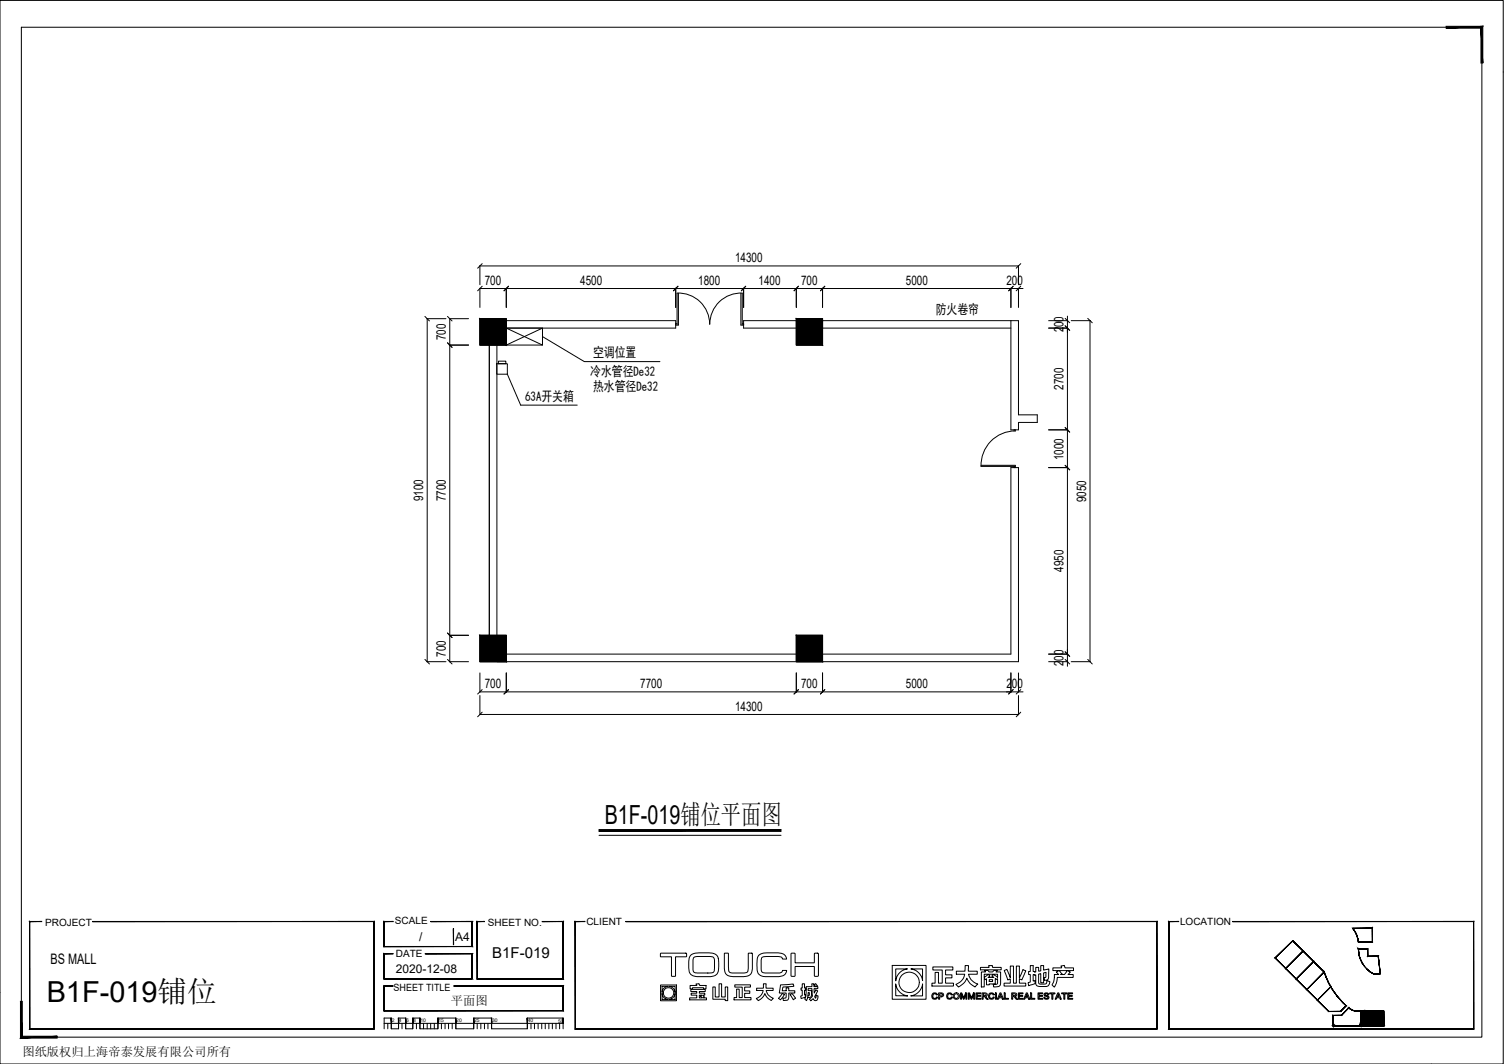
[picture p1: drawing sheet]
<svg xmlns="http://www.w3.org/2000/svg" width="420mm" height="297mm" viewBox="0 0 420 297" stroke-linecap="round" stroke-linejoin="round" font-family="sans-serif">
<path d="M138.8 91.6h-2.1v86.3M138.8 96.1v81.3M282.4 89.5h2.1v26.3h5.3v2.1h-5.3v2.1h-2.1zM138.8 182.6h143.6v-52.1h2.1v54.2h-145.7" fill="none" stroke="#000" stroke-width=".28"/>
<path d="M141.4 89.5h47.4v2.1h-47.4M188.8 90.4h.3M189.1 81.9v8.8M189.2 81.8a8.8 8.8 0 0 1 9.1 8.7 8.7 8.7 0 0 1 9.1-8.7l-.1 8.9M189.5 81.9v8.8h-.7M207 81.9v8.8h.7M207.3 90.4h.4M222.5 89.5h-14.8v2.1h74.7M282.4 89.5h-52.6v2.1M274.1 129.9h9.5v.6h-.3v-.3M283.3 120.3v-.3h.3v.3M283.7 120.3a9.6 9.6 0 0 0-9.6 9.9h9.5" fill="none" stroke="#000" stroke-width=".28"/>
<!-- layer: 0 -->
<g fill="none" stroke="#000" stroke-width=".28">
<path d="M0 .1h419.9v296.9h-419.9zM6 7.6h408v281.9h-408zM134.7 79.9l-1.3 1.3M134.7 73.6l-1.3 1.3M142.1 79.9l-1.3 1.3M189.4 79.9l-1.3 1.3M208.3 79.9l-1.2 1.3M223.1 79.9l-1.3 1.3M230.4 79.9l-1.2 1.3M283 79.9l-1.2 1.3M285.2 79.9l-1.3 1.3M285.2 73.6l-1.3 1.3"/>
<path d="M118.7 88.3l1.3 1.3M125 88.3l1.3 1.3M125 95.7l1.3 1.3M134.1 89h7.3v7.3h-7.3zM222.5 89h7.3v7.3h-7.3zM297.6 91l1.2 1.2M297.6 88.9l1.2 1.2M303.9 88.9l1.2 1.2M297.6 119.4l1.2 1.2M297.6 129.9l1.2 1.3M125 176.7l1.3 1.3M134.1 177.4h7.3v7.3h-7.3z"/>
<path d="M222.5 177.4h7.3v7.3h-7.3zM118.7 184.1l1.3 1.3M125 184.1l1.3 1.3M134.7 192.5l-1.3 1.2M134.7 198.8l-1.3 1.3M142.1 192.5l-1.3 1.2M223.1 192.5l-1.3 1.2M230.4 192.5l-1.2 1.2M283 192.5l-1.2 1.2M285.2 192.5l-1.3 1.2M285.2 198.8l-1.3 1.3M297.6 182l1.2 1.2"/>
<path d="M297.6 184.1l1.2 1.3M303.9 184.1l1.2 1.3M167.3 233.2h50.9M107.3 285.7h50v1.5M108.3 285.7v1.5M109.3 285.7v1.5M111.3 285.7v1.5M112.3 285.7v1.5M113.3 285.7v1.5M115.3 285.7v1.5M116.3 285.7v1.5M117.3 285.7v1.5"/>
<path d="M118.3 285.7v1.5M119.3 285.7v1.5M120.3 285.7v1.5M121.3 285.7v1.5M122.3 285.7v1.5M123.3 285.7v1.5M124.3 285.7v1.5M125.3 285.7v1.5M126.3 285.7v1.5M127.3 285.7v1.5M132.3 285.7v1.5M133.3 285.7v1.5"/>
<path d="M134.3 285.7v1.5M135.3 285.7v1.5M136.3 285.7v1.5M137.3 285.7v1.5M147.3 285.7v1.5M148.3 285.7v1.5M149.3 285.7v1.5M150.3 285.7v1.5M151.3 285.7v1.5M152.3 285.7v1.5M153.3 285.7v1.5M154.3 285.7v1.5"/>
<path d="M155.3 285.7v1.5M156.3 285.7v1.5M157.3 284.2h-10v3h-10v-3h-5v3h-5v-3h-5v3h-5v-3h-2v3h-2v-3h-2v3h-2v-3h-2v3"/>
</g>
<g fill="#000" stroke="#000" stroke-width=".28">
<path d="M413.7 7.9v9.7h.5zM413.7 7.9l.5-.5v10.2zM404 7.9h9.7l.5-.5zM404 7.4h10.2l-10.2 .5z"/>
<path d="M134.1 89l7.3 7.3v-7.3zM134.1 89l7.3 7.3h-7.3z"/>
<path d="M222.5 89l7.3 7.3v-7.3zM222.5 89l7.3 7.3h-7.3z"/>
<path d="M134.1 177.4l7.3 7.3v-7.3zM134.1 177.4l7.3 7.3h-7.3z"/>
<path d="M222.5 177.4l7.3 7.3v-7.3zM222.5 177.4l7.3 7.3h-7.3z"/>
<path d="M167.3 231.6v.5l50.9-.5zM167.3 232.1l50.9-.5v.5z"/>
<path d="M25.9 257.2h78.6zM25.9 257.3l78.6-.1zM104.5 257.2v30.1zM104.4 257.3l.1 30zM8.3 287.3h96.2zM8.3 287.3l96.1-.1zM8.3 257.2v30.1zM8.3 257.2v30zM8.3 257.2h3.3zM8.3 257.3l3.3-.1z"/>
<path d="M120.4 257.2h11.5zM120.4 257.3l11.5-.1zM131.8 257.3l.1 7zM131.8 257.3l.1 7zM107.3 264.3h24.6zM107.3 264.3l24.5-.1zM107.3 257.2v7.1zM107.3 257.2l.1 7zM107.3 257.2h2.5zM107.4 257.3l2.4-.1z"/>
<path d="M126.7 259.3v4.4zM126.7 259.3v4.4z"/>
<path d="M151.5 257.2h5.9zM151.5 257.3l5.9-.1zM157.4 257.2v16.1zM157.3 257.3l.1 16zM133.3 273.3h24.1zM133.3 273.3l24-.1zM133.3 257.2v16.1zM133.3 257.2v16zM133.3 257.2h2zM133.3 257.3l2-.1z"/>
<path d="M174.8 257.2h148.4zM174.8 257.3l148.4-.1zM323.1 257.3l.1 30zM323.1 257.3l.1 30zM160.7 287.3h162.5zM160.7 287.3l162.4-.1zM160.7 257.2v30.1zM160.7 257.2v30zM160.7 257.2h2.7zM160.7 257.3l2.7-.1z"/>
<path d="M344.4 257.2h67.3zM344.4 257.3l67.3-.1zM411.7 257.2v30.1zM411.6 257.3l.1 30zM326.5 287.3h85.2zM326.5 287.3l85.1-.1zM326.5 257.2v30.1zM326.5 257.2l.1 30zM326.5 257.2h2.8zM326.6 257.3l2.7-.1z"/>
<path d="M5.7 279.6l.5 9.7v-9.7zM5.7 279.6l.5 9.7-.5 .5zM5.7 289.8l10.3-.5h-9.8zM5.7 289.8l10.3-.5v.5z"/>
<path d="M118.8 266.2h13.1zM118.8 266.3l13.1-.1zM131.8 266.3l.1 7zM131.8 266.3l.1 7zM107.3 273.3h24.6zM107.3 273.3l24.5-.1zM107.3 266.2v7.1zM107.3 266.2l.1 7zM107.3 266.2h2.5zM107.4 266.3l2.4-.1z"/>
<path d="M126.8 275.2h30.6zM126.8 275.3l30.6-.1zM157.4 275.2v7zM157.3 275.3l.1 6.9zM107.3 282.2h50.1zM107.3 282.2l50-.1zM107.3 275.2v7zM107.3 275.2l.1 6.9zM107.3 275.2h2.5zM107.4 275.3l2.4-.1z"/>
<path d="M109.3 284.2l.1 1.5zM109.3 284.2l.1 1.5z"/>
<path d="M111.3 284.2l.1 1.5zM111.3 284.2l.1 1.5z"/>
<path d="M113.3 284.2l.1 1.5zM113.3 284.2l.1 1.5z"/>
<path d="M115.3 284.2l.1 1.5zM115.3 284.2l.1 1.5z"/>
<path d="M117.3 284.2l.1 1.5zM117.3 284.2l.1 1.5z"/>
<path d="M122.3 284.2l.1 1.5zM122.3 284.2l.1 1.5z"/>
<path d="M127.3 284.2l.1 1.5zM127.3 284.2l.1 1.5z"/>
<path d="M132.3 284.2l.1 1.5zM132.3 284.2l.1 1.5z"/>
<path d="M137.3 284.2l.1 1.5zM137.3 284.2l.1 1.5z"/>
<path d="M147.3 284.2l.1 1.5zM147.3 284.2l.1 1.5z"/>
<path d="M157.3 284.2l.1 1.5zM157.3 284.2l.1 1.5z"/>
</g>
<path d="M141.4 91.6h10.2v4.7h-10.2zM141.4 91.6l10.2 4.7M151.6 91.6l-10.2 4.7M151.6 94l11.6 7h21.2M138.8 101.5h2.9v3h-2.9zM139.2 100.8h2.1v.7h-2.1zM141.7 104.5l3.8 8.6h15.7" fill="none" stroke="#000" stroke-width=".28"/>
<!-- layer: DIM -->
<g fill="none" stroke="#000" stroke-width=".28">
<path d="M134.1 74.2v5.3M134.1 74.2h150.4M284.5 74.2v5.3M119.2 89h5.4M119.3 89v95.7M125.5 89h5.4M125.5 96.3h5.4M125.6 89v95.7M134.1 80.5h151.7M134.1 80.5v5.3M141.4 80.5v5.3M188.8 80.5v5.3"/>
<path d="M207.7 80.5v5.3M222.5 80.5v5.3M229.8 80.5v5.3M282.4 80.5v5.3M284.5 80.5v5.3M292.9 91.6h5.4M292.9 89.5h5.4M298.2 88.3v97.7M299.3 89.5h5.3M304.5 89.5v95.2M292.9 130.5h5.4M292.9 120h5.4"/>
<path d="M125.5 177.4h5.4M119.2 184.7h5.4M125.5 184.7h5.4M134.1 193.2h151.7M134.1 187.9v5.3M134.1 194.2v5.3M134.1 199.5h150.4M141.4 187.9v5.3M222.5 187.9v5.3M229.8 187.9v5.3M282.4 187.9v5.3M284.5 187.9v5.3"/>
<path d="M284.5 194.2v5.3M292.9 184.7h5.4M292.9 182.6h5.4M299.3 184.7h5.3"/>
</g>
<g fill="none" stroke="#000" stroke-width=".28">
<path d="M184.5 275h4.5v4.4h-4.5zM184.5 266.2l7.1-.1 .2 .8a.38 .38 0 0 1-.2 .3 .38 .38 0 0 1-.4-.1h-2.5v5.3l-1 .2-.1-5.5h-3zM185 277.3a1.74 1.74 0 0 0 1.6 1.7h-1.6zM185 275.4h1.6a1.74 1.74 0 0 0-1.6 1.7zM186.9 275.4h1.7v1.7a1.82 1.82 0 0 0-1.7-1.7zM186.9 279a1.82 1.82 0 0 0 1.7-1.7v1.7zM192.8 275.1h1.8l-.2-.4 .9-.1 .2 .5h1.7v1h-.6v-.4h-3.1v.4h-.7zM193 266.6l.3-.2a13.8 13.8 0 0 1 6.5-.1 3.2 3.2 0 0 1 1 3.4 2.36 2.36 0 0 1-1.5 2.8l-1.3 .2a12.8 12.8 0 0 1-4.8-.5 4.2 4.2 0 0 1-.8-3.7l.1-1.1zM193 276.2h4v.6h-1.6v.5h1.5v.5h-.6l.5 .5-.4 .3h1v.5h-4.7v-.5h1.9v-.8h-1.5v-.5h1.5v-.5h-1.6zM193.8 267.3l.9-.3h3.2a1.3 1.3 0 0 1 1.4 .3 1.3 1.3 0 0 1 .3 1.4v.9a1.66 1.66 0 0 1-.5 1.9l-3.7 .1a1.23 1.23 0 0 1-1.8-.9v-2.7zM195.4 277.9h.6l-.3 .2 .5 .5h-.5a.39 .39 0 0 1-.4-.2 .39 .39 0 0 1 .1-.5zM199.1 275.5h.7v2.8h1.1v-3.7h.7v3.7h1v-2.8h.7v3.8h-.7v-.3h-3.5z"/>
<path d="M202.4 266.1l1.1 .1v3.2a2.52 2.52 0 0 0 .5 2.1l3.4 .1a1.23 1.23 0 0 0 1.3-.2 1.23 1.23 0 0 0 .3-1.3v-3a.64 .64 0 0 1 .3-1l.9 .1v3.4a2.45 2.45 0 0 1-1.2 2.8l-2 .3a8.4 8.4 0 0 1-4-.6 4.2 4.2 0 0 1-.6-2.9zM205.3 274.9h4.3v.7h-1.6v1h1.5v.7h-1.5v1.2h1.8v.6h-4.7v-.6h.7v-2.4h.7v2.4h.8v-2.9h-2zM211.4 275.9h1.8l.1-1.3h.7v1.3h2v.6h-1.8a1.94 1.94 0 0 0 1.3 2l.5 .2-.5 .6a3 3 0 0 1-1.8-1.9 3.5 3.5 0 0 1-1.9 1.9l-.5-.5a3 3 0 0 0 1.9-2.3h-1.8zM212 266.7a7.5 7.5 0 0 1 4.3-.7h.4a2.49 2.49 0 0 1 3 1.5l.1 .2h-.4a.77 .77 0 0 1-1.1-.5l-3.8-.2a1.47 1.47 0 0 0-1.8 .6l-.1 2a1.77 1.77 0 0 0 .5 1.9l3.6 .1a1.4 1.4 0 0 0 1.9-.7h1.2l-.1 .2a1.89 1.89 0 0 1-2.1 1.6h-3.1a2.31 2.31 0 0 1-3-2.5l.1-2.7zM218.1 274.9l3.5-.2 .1 .7-3 .2-.2 1h1.1v-.8h.7v.8h1.7v.6h-1.7v.5a1.16 1.16 0 0 1-.1 1.2 1.16 1.16 0 0 1-1.2 .4h-.2v-.7a.68 .68 0 0 0 .8-.2 .68 .68 0 0 0 0-.8v-.4h-1.9zM218.5 277.4l.7 .3-1.2 1.4-.5-.4zM220.7 277.7l.5-.3 1 1.3-.6 .4zM221 266.2h1.1v2.6h5.4v-2.3a.58 .58 0 0 1 .6-.4 .58 .58 0 0 1 .5 .5v5.1a.66 .66 0 0 1-.2 .9 .66 .66 0 0 1-.9-.2v-2.6h-5.4v2.5a.7 .7 0 0 1-1.1 .1zM224.1 274.6h.6v1.2h.4v.6h-.4v1.4l.3-.1v.6l.2-2.9h1.6v-.8h.2a.45 .45 0 0 1 .5 .3 .45 .45 0 0 1-.1 .5h.5l-.4-.5 .4-.3 .4 .6-.3 .2h.5v.6h-1.1v.4l.1 .8 .3-.9 .6 .3-.8 1.6 .2 .4 .2-.8 .6 .3a1.07 1.07 0 0 1-.9 1.2l-.5-.5-.7 .6-.4-.5a1.32 1.32 0 0 0 .8-1.8l-.1-1.1h-1v.5h.9a1.84 1.84 0 0 1-.4 2h-.5l-.1-.3-.4 1.1-.5-.4 .2-.5-1.2 .4-.1-.7 .4-.2v-1.5h-.3v-.6h.3zM225.8 277.1a.44 .44 0 0 1 .4 .4 .44 .44 0 0 1-.2 .4h-.3zM249.3 269.5h9.4v9.5h-9.4zM250.2 274.7a3.9 3.9 0 0 0 3.3 3.3h-3.3z"/>
<path d="M250.2 270.5h3.2a3.7 3.7 0 0 0-3.2 3.3zM254.4 278a3.9 3.9 0 0 0 3.3-3.3v3.3zM254.5 270.5h3.2v3.3a3.8 3.8 0 0 0-3.2-3.3zM260.6 269.9h5.6v.9h-2v1.3h1.7v.9h-1.7v1.5h2.2v.8h-6.1v-.8h.9v-3h1v3h1v-3.7h-2.6zM260.6 277.3l.9-.1 .4 .5h-.2a.59 .59 0 0 0-.9-.1 .59 .59 0 0 0-.1 .8 .59 .59 0 0 0 .8 .1l.1-.2 .3 .1a.89 .89 0 0 1-1.4 .4 .89 .89 0 0 1 .1-1.5zM262.2 277.2h.1a.83 .83 0 0 1 .9 0 .83 .83 0 0 1 .3 .8l-1 .3v.7h-.3zM262.5 277.4l.6 .1a.36 .36 0 0 1-.1 .5 .36 .36 0 0 1-.5-.2zM264.8 277.3l.8-.1 .4 .5h-.2a.58 .58 0 0 0-.8-.1 .58 .58 0 0 0-.2 .8 .58 .58 0 0 0 .8 .1l.2-.2 .3 .1a.89 .89 0 0 1-1.4 .4 .89 .89 0 0 1 .1-1.5zM267.2 271.1h2.4v-1.5h1l-.1 1.5h2.5v.9h-2.4a4 4 0 0 0 2.5 2.7l-.7 .8a4.3 4.3 0 0 1-2.3-2.4 3.7 3.7 0 0 1-2.5 2.3l-.6-.6a3.7 3.7 0 0 0 2.5-2.8h-2.3zM268.4 277.2h.3l.5 1.4 .5-1.4h.4v1.8h-.3l.1-1.5-.6 1.5h-.2l-.5-1.5v1.5h-.2zM270.5 277.2h.3l.6 1.4 .5-1.4h.4v1.8a.65 .65 0 0 1-.3-1.1v-.4l-.5 1.5h-.2l-.5-1.5v.5a.64 .64 0 0 1-.2 1zM272.7 277.2h1.3v.2h-1v.5h.9v.3h-.9v.5h1.1v.3h-1.4z"/>
<path d="M273.9 270.1h2.4l-.1-.5h1l.1 .5h2.4v.6h-5.8zM274.2 271.3h1.1l-.3-.4h1a.72 .72 0 0 0 1.1 .4l.6-.4h.9l-.3 .4h1.2v3.1a.87 .87 0 0 1-.7 1l-1.2 .1-.1-.7a.9 .9 0 0 0 1.2-.5v-1.1l-.2 .3-.5-.3v1.5h-1.6v.2h-.8v-1.7l-.4 .3-.2-.3v2.3h-.8zM274.4 277.2h.8a.52 .52 0 0 1 .6 .4 .52 .52 0 0 1-.4 .6l.6 .8h-.4l-.6-.8h-.3v.8h-.3zM274.7 277.4l.8 .1a.44 .44 0 0 1-.3 .5 .44 .44 0 0 1-.5-.2zM275 272h3.7v.8l-1.2-.7-.4 .4 .6 .4h-1.6l.5-.4-.5-.5-1.1 .9zM276.4 273.5h.9v.5h-.9zM276.4 277.3l.9-.1 .4 .5h-.2a.58 .58 0 0 0-.8-.1 .58 .58 0 0 0 0 .9 .58 .58 0 0 0 .8-.2l.2 .1a.71 .71 0 0 1-.6 .7 .71 .71 0 0 1-.8-.5l-.2-.5zM278.1 277.2h.3v1.8h-.3zM279.4 277.2h.2l.8 1.8h-.4l-.1-.5h-.8l-.2 .5h-.3zM279.5 277.5l.3 .8h-.6zM280.5 270.9l.8-.3 .9 2.3v-3.2h.2a.51 .51 0 0 1 .7 .1 .51 .51 0 0 1 0 .7v4h.8v-4.8h.9v3.3l.9-2.3 .9 .3-1.1 2.5-.7-.3v1.3h1.8v.8h-6.1a.53 .53 0 0 1 .3-.8h1.4v-1.2l-.7 .2zM280.5 277.2h.3v1.5h.9v.3h-1.2z"/>
<path d="M282.6 277.2h.8a.52 .52 0 0 1 .6 .4 .52 .52 0 0 1-.4 .6l.6 .8h-.4l-.5-.8h-.4v.8h-.3zM282.9 277.4l.8 .1a.41 .41 0 0 1-.3 .5 .41 .41 0 0 1-.5-.2zM284.5 277.2h1.3v.2h-1.1v.5h1v.3h-1v.5h1.1v.3h-1.3zM286.7 277.2h.3l.7 1.8h-.3l-.2-.5h-.7l-.2 .5h-.3zM286.9 277.5l.2 .8h-.5zM287.8 269.6h.8l.1 1.6h.3v.2l.3-.1v-1.2h.9v1a.47 .47 0 0 0 .5-.1 .47 .47 0 0 0 0-.5v-.9h.8v1.2l1.5-.3-.1 2.1a.88 .88 0 0 1-1.1 1l-.2-.7 .6-.2v-1.2l-.7 .1v2.7a.52 .52 0 0 1-.6 .1 .52 .52 0 0 1-.2-.6v-2l-.5 .1v1.6a.8 .8 0 0 0 .5 1.2h1a.71 .71 0 0 0 .7-.2 .71 .71 0 0 0 .1-.8l.1 .1a.58 .58 0 0 1 .6 .3 .58 .58 0 0 1-.1 .7l-.1 .1a3.3 3.3 0 0 1-3.6 0l-.1-2.8-.3 .2-.1-.2h-.3v1.8l.6-.1a.8 .8 0 0 1-.7 1.1l-1.1 .3-.2-.7v-.2l.6-.2v-2h-.4v-.9h.4zM287.9 277.2h.3v1.5h.9v.3h-1.2zM290 277.2h1.3v.2h-1v.5h1v.3h-1v.5h1v.3h-1.3zM291.8 277.3l.2-.1a.55 .55 0 0 1 .6-.1 .55 .55 0 0 1 .3 .6h-.2l-.2-.3-.5 .1a.37 .37 0 0 0 .1 .4 .37 .37 0 0 0 .5 0 .55 .55 0 0 1 .4 .8 .55 .55 0 0 1-.8 .3l-.4-.2-.2-.4 .9 .3 .2-.2v-.2a.71 .71 0 0 1-.8-.2 .71 .71 0 0 1-.1-.8zM293.2 277.2h1.5v.2h-.6v1.6h-.3v-1.6h-.6zM294.1 270.2h2.5l-.2-.5 .9-.2 .2 .7h2.1a.42 .42 0 0 1 .4 .3 .42 .42 0 0 1-.2 .5h-1.6l.8 .3-.6 .8h1.4v.8l-4.4 .1a3.7 3.7 0 0 1-.9 2.5l-.6-.6 .5-1.2 .2-1.6h1.1l-.6-.8 .6-.3h-1.6zM295.5 277.2h.3l.7 1.8h-.3l-.2-.5h-.8l-.1 .5h-.3z"/>
<path d="M295.7 277.5l.2 .8h-.5zM295.9 271h2.2a1.14 1.14 0 0 1-1.5 1.1h-.2l.3-.2zM296.6 277.2h1.4v.2h-.5v1.6h-.3v-1.6h-.6zM298.3 277.2h1.3v.2h-1v.5h1v.3h-1v.5h1.1v.3h-1.4z"/>
<circle cx="186.8" cy="277.2" r="1.47"/>
<circle cx="254" cy="274.3" r="2.85"/>
<circle cx="267.1" cy="278.1" r=".63"/>
<circle cx="267.1" cy="278.1" r=".91"/>
</g>
<g fill="#000" stroke="#000" stroke-width=".28">
<path d="M380.1 282.3h.2z"/>
<path d="M380.1 282.3l6.5 3.9v-3.9zM380.1 282.3l6.5 3.9h-6.5z"/>
<path d="M380.3 286.2l6.3 .2v-.2zM380.3 286.2l6.3 .2h-6.3z"/>
</g>
<g fill="#000" stroke="#000" stroke-width=".28">
<path d="M379.9 282.3h.2z"/>
<path d="M356.3 267.4l4.9-4.7zM356.2 267.4l4.9-4.8zM356.2 267.4l3 2.9zM356.2 267.4l3 3zM359.2 270.3l4.8-4.8zM364 265.5l-4.8 4.9zM361.1 262.7l3 2.8zM361.1 262.7l3 2.8z"/>
<path d="M364.1 265.5l2.9 3zM364.1 265.5l2.9 2.9zM364.1 265.5l-4.9 4.9zM359.2 270.4l4.9-4.9zM359.2 270.4l2.9 2.9zM359.2 270.4l2.9 2.9zM362.1 273.3l4.9-4.9zM367 268.4l-4.9 4.9z"/>
<path d="M365 276.3l3 2.9zM365 276.3l3 2.9zM369.9 271.3l-4.9 5zM369.9 271.3l-4.8 5zM369.9 271.3l.5 1.3zM369.9 271.4l.5 1.3zM370.4 272.6l.8 1.8zM370.4 272.7l.8 1.7zM371.1 274.4l.7 1.1zM371.1 274.4l.7 1.1z"/>
<path d="M367 268.5l3 2.9zM367 268.4l3 3zM367 268.4l-4.8 4.9zM367 268.4l-4.9 4.9zM362.1 273.3l3 3zM362.1 273.3l3 3z"/>
<path d="M372.4 276.5l1.3 1.8zM372.4 276.5l1.3 1.8zM373.7 278.3l1.4 1.6zM373.7 278.3l1.4 1.6z"/>
<path d="M375.2 279.9l.9 .9zM375.1 279.9l1 .9z"/>
<path d="M377.9 259.1l.7 1.1zM377.9 259.1l.7 1.1zM377.9 259.1h5.5zM378 259.2l5.4-.1zM383.4 259.1v3.9zM383.4 259.2v3.8z"/>
<path d="M379.3 262.1l.2 .9zM379.3 262.1l.2 .9zM379.1 261.1l.2 1zM379 261.1l.3 1zM378.6 260.2l.5 .9zM378.6 260.2l.4 .9z"/>
<path d="M379.6 266.4l.2 .8zM379.6 266.3l.3 .9zM379.8 267.2l.4 .9zM379.9 267.2l.3 .9z"/>
<path d="M379.5 265l.1 1.4zM379.5 265l.1 1.3zM379.5 265h2.6zM379.5 265h2.6zM382.1 265v1.9zM382.1 265v2zM382.1 266.9h3zM382.1 267l3-.1zM385.1 266.9l.5 5zM385 267l.6 4.9z"/>
<path d="M380.2 268.1l.4 .9zM380.2 268.1l.4 .9zM380.6 269l.6 .8zM380.7 269l.5 .8z"/>
<path d="M381.2 269.8l.7 .8zM381.9 270.5l.8 .8zM381.9 270.5l.8 .8z"/>
<path d="M379.5 263h4zM379.5 263h4z"/>
<path d="M383.7 271.9h1.9zM383.7 271.9h1.9zM382.7 271.3l1 .6zM382.7 271.2l1 .7z"/>
<path d="M376 280.8l-1.5 1.6zM374.4 282.3l1.6-1.5zM371.2 282.4h3.3zM371.2 282.4l3.2-.1zM368 279.2l3.2 3.1zM368 279.2l3.2 3.1zM368 279.2l3.8-3.8zM371.8 275.4l-3.8 3.8zM371.8 275.4l.6 1.1zM371.8 275.5l.6 1z"/>
<path d="M378.7 282.3h1.3zM378.7 282.3h1.2zM377.8 282.1l.9 .2zM377.8 282.1l.9 .2zM376.8 281.5l1.1 .5zM376.8 281.5l1.1 .5zM376.8 281.3l-2.1 2.2zM376.8 281.3l-2.1 2.2zM372.4 283.5h2.3zM372.4 283.4h2.3zM372.4 283.4v2.7zM372.4 283.4v2.8zM372.4 286.2l.1-.1zM372.5 286.1v.3zM372.5 286.2v.2zM372.5 286.4h7.4zM372.5 286.4h7.5zM379.9 286.1l.1 .3zM379.9 286.1l.1 .3zM379.9 286.1h.2zM380 286.2h.2zM380.1 282.3l.1 3.9zM380.1 282.3l.1 3.9z"/>
<path d="M380.2 282.3h6.4zM380.2 282.3h6.4z"/>
<path d="M386.5 282.3l.1 4.1zM386.5 282.3l.1 4.1zM380.2 286.4h6.4zM380.2 286.4h6.3zM380.2 286.2v.2zM380.2 286.2l.1 .2zM380.1 286.2l.2-.1zM380.2 286.1h.1zM380.1 282.3v3.9zM380.1 282.3l.1 3.8zM380.1 282.3h.2zM380.2 282.3h.1z"/>
</g>
<path d="M379.9 282.3h.1M380.3 282.3h-.1" fill="none" stroke="#000" stroke-width=".28"/>
<text font-size="8.1" x="13" y="279.8">B1F-019铺位</text>
<text font-size="7.3" x="169" y="229.9">B1F-019铺位平面图</text>
<text font-size="4.2" x="137.5" y="267.3">B1F-019</text>
<text font-size="4" x="14.1" y="269.1">BS MALL</text>
<g font-size="3.8">
<text x="261.4" y="87.7">防火卷帘</text>
<text x="165.7" y="99.7">空调位置</text>
<text x="164.9" y="104.8">冷水管径De32</text>
<text x="146.7" y="111.8">63A开关箱</text>
<text x="165.7" y="109.2">热水管径De32</text>
</g>
<g font-size="3.7">
<text x="205.4" y="73.1">14300</text>
<text x="135.4" y="79.4">700</text>
<text x="162.1" y="79.4">4500</text>
<text x="195.1" y="79.4">1800</text>
<text x="211.9" y="79.4">1400</text>
<text x="223.8" y="79.4">700</text>
<text x="253.1" y="79.4">5000</text>
<text x="281.2" y="79.4">200</text>
<text x="124.5" y="94.9" transform="rotate(-90 124.5 94.9)">700</text>
<text x="297.1" y="92.8" transform="rotate(-90 297.1 92.8)">200</text>
<text x="297.1" y="108.9" transform="rotate(-90 297.1 108.9)">2700</text>
<text x="297.1" y="128.4" transform="rotate(-90 297.1 128.4)">1000</text>
<text x="118.2" y="139.9" transform="rotate(-90 118.2 139.9)">9100</text>
<text x="124.5" y="139.9" transform="rotate(-90 124.5 139.9)">7700</text>
<text x="303.4" y="140.2" transform="rotate(-90 303.4 140.2)">9050</text>
<text x="297.1" y="159.6" transform="rotate(-90 297.1 159.6)">4950</text>
<text x="124.5" y="183.3" transform="rotate(-90 124.5 183.3)">700</text>
<text x="297.1" y="186" transform="rotate(-90 297.1 186)">200</text>
<text x="135.4" y="192">700</text>
<text x="178.9" y="192">7700</text>
<text x="223.8" y="192">700</text>
<text x="253.1" y="192">5000</text>
<text x="281.2" y="192">200</text>
<text x="205.4" y="198.4">14300</text>
</g>
<g font-size="3.4">
<text x="117.1" y="262.7">/</text>
<text x="127.1" y="262.7">A4</text>
<text x="110.6" y="271.6">2020-12-08</text>
<text x="125.9" y="280.7">平面图</text>
<text x="6.3" y="294.8">图纸版权归上海帝泰发展有限公司所有</text>
</g>
<g font-size="2.8">
<text x="12.7" y="258.6">PROJECT</text>
<text x="110.3" y="258.1">SCALE</text>
<text x="136.3" y="258.4">SHEET NO.</text>
<text x="163.8" y="258.3">CLIENT</text>
<text x="329.6" y="258.3">LOCATION</text>
<text x="110.6" y="267.3">DATE</text>
<text x="109.9" y="276.6">SHEET TITLE</text>
</g>
<g font-size="1.4">
<text x="109.5" y="285.4">2</text>
<text x="111.5" y="285.4">4</text>
<text x="113.5" y="285.4">6</text>
<text x="115.4" y="285.4">8</text>
<text x="117.5" y="285.4">10</text>
<text x="122.5" y="285.4">15</text>
<text x="127.5" y="285.4">20</text>
<text x="132.5" y="285.4">25</text>
<text x="137.5" y="285.4">30</text>
<text x="147.4" y="285.4">40</text>
<text x="155.9" y="285.5">50</text>
</g>
</svg>
